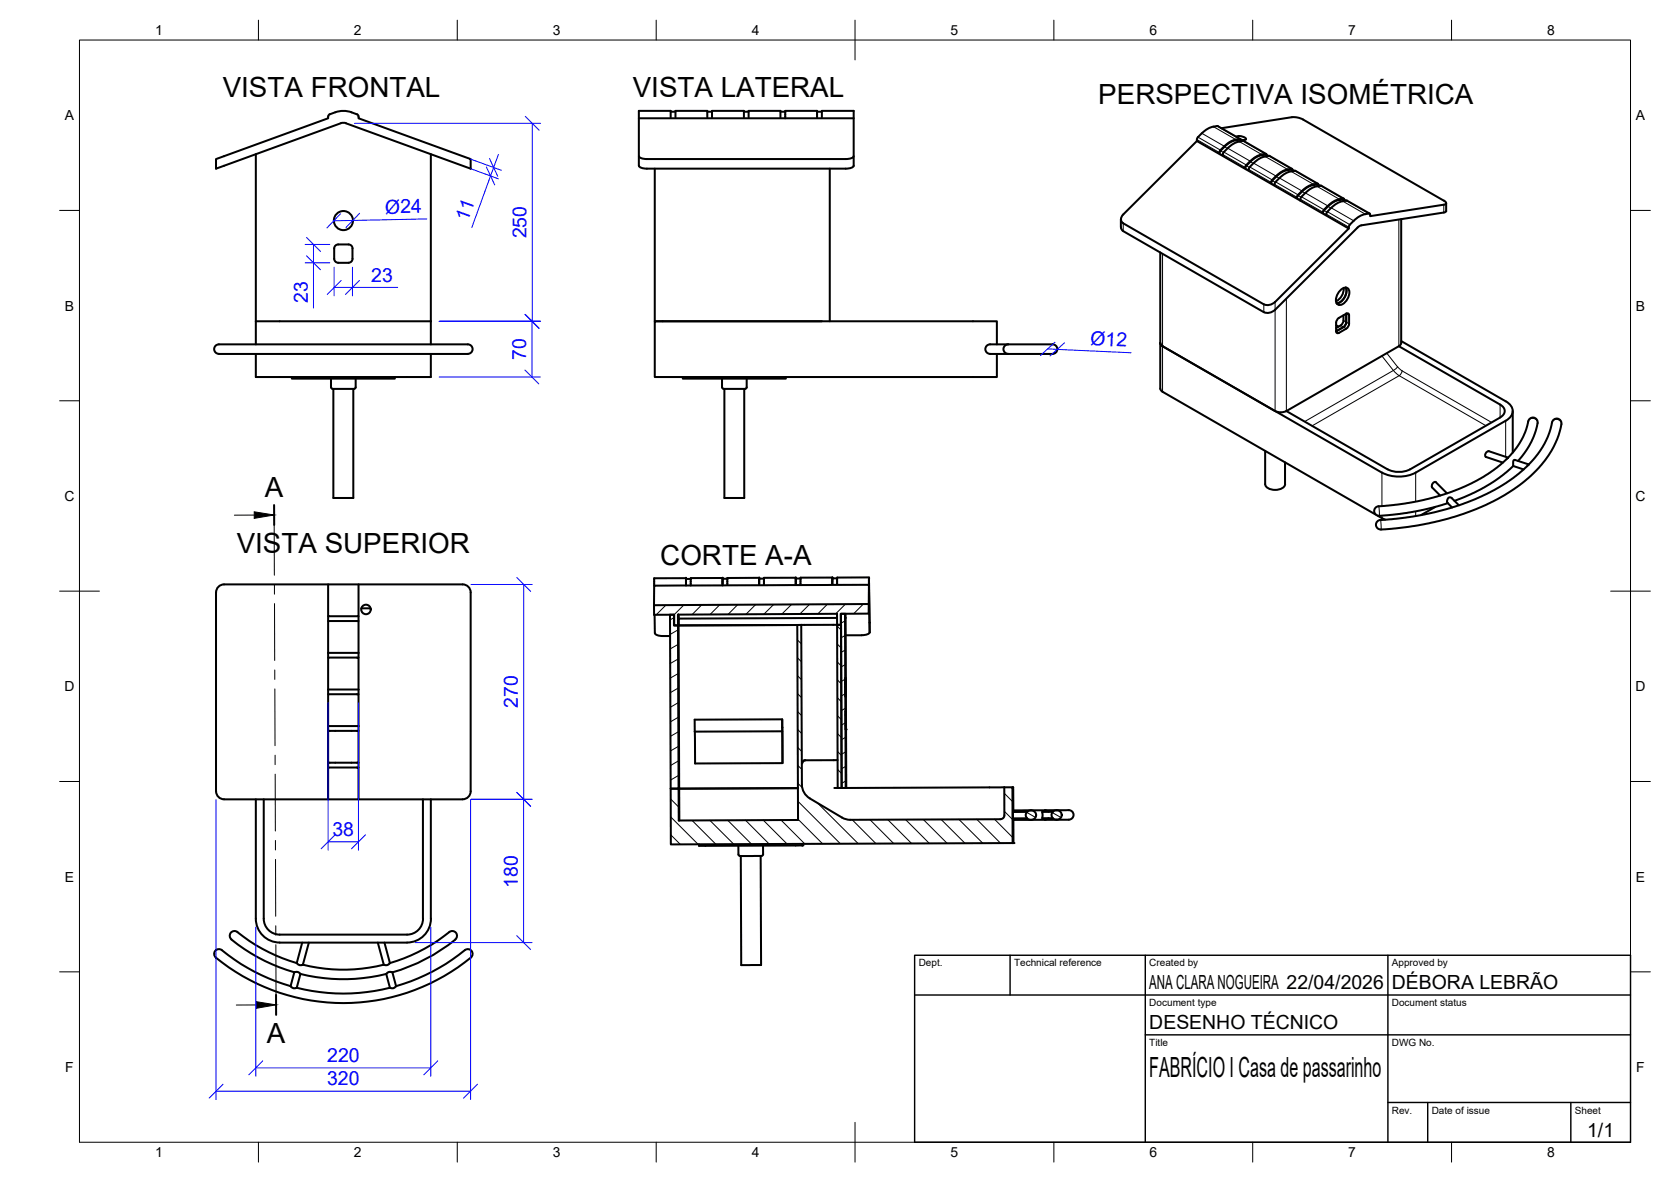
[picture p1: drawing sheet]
<svg xmlns="http://www.w3.org/2000/svg" width="420mm" height="297mm" viewBox="0 0 420 297" stroke-linecap="round" stroke-linejoin="round" font-family="sans-serif">
<!-- layer: Visible -->
<g fill="none" stroke="#000" stroke-width=".51">
<path d="M64.3 38.7v47.8M85.6 31l-31.3 11.4v-2.4l28.2-10.3a.8 .8 0 0 1 .4-1 6.9 6.9 0 0 1 7.2 .3v.7l28.2 10.3v2.4l-31.3-11.4M87 31h-1.3M108.3 38.7v47.8M160.6 29.7h54.1M160.7 39.2a1.74 1.74 0 0 0 2 .8M168.6 29.5v-1.6h-8v13.8M168.6 28.1h1.2M169.8 29.5v-1.6h8v1.6M177.8 28.1h1.2M179 29.5v-1.6h8v1.6M187 28.1h1.2"/>
<path d="M188.2 29.5v-1.6h8v1.6M196.2 28.1h1.2M197.4 29.5v-1.6h8v1.6M205.4 28.1h1.3M206.7 29.5v-1.6h8v13.8a1.77 1.77 0 0 1-2 .7h-50.1M214.7 39.2a1.74 1.74 0 0 1-2 .8h-50.1M300.9 35.4l38.2 22M302.2 33.5l-1.1 1.1-.2 .8-18.5 18.5a1.33 1.33 0 0 0 0 2.2M302.2 33.5a5.5 5.5 0 0 1 4-1.8l5.7 3.3M306.6 38.3v.2M307.7 38.2l-.3 .8M308.7 37.2l-1 1"/>
<path d="M310.7 35.1l1-.2 .3 .3M310.8 35.1a7.1 7.1 0 0 0-4.2 3v.2M310.9 34.4a1.95 1.95 0 0 1 2.4 .6l-.3 .2-1-.1M311.9 35.1l.5 .3M311.9 35.1a6.1 6.1 0 0 0-5 2.8l-.3 .6M312.5 35.4l-1.9 .5-1.9 1.3M312.6 35.4l5.8 3.3M318.1 39.3l1.1-.1 5.7 3.2M318.1 39.3l-1.4 .6-1.5 1.1M318.4 38.9l.5 .3M318.4 38.9a5.3 5.3 0 0 0-4 1.7M318.5 38.9v-.1a4.8 4.8 0 0 0-4.1 1.7l-1 1"/>
<path d="M324.8 29.4l-17.7 2.8M324.9 29.5h1.4l1.4 .5 35.3 20.4M160.7 41.7a1.74 1.74 0 0 0 2 .7M164.6 42.4v38.3h42.1M208.6 42.4v38.3M281.8 55.1v2M281.9 57.1l.1 .6 .4 .4 35.4 20.3a2.56 2.56 0 0 0 2.8-.6M282.4 56.1l35.4 20.4M313.4 41.6l-.3 .7v-.2M313.4 41.4l-.3 .7M314.3 42l-.3 .7M314.4 40.6l-1 1"/>
<path d="M315.2 41l-1 1M320.7 45.7a6.7 6.7 0 0 1 5-2.8l5.7 3.3M320.8 45.7l-.3 .8M324.7 42.6a6.4 6.4 0 0 0-5.1 3.4l.2-.6 1-1.2M324.7 42.6l.7 .3M325 42.7v-.2a4.8 4.8 0 0 0-4.1 1.8M326.4 49.1l-.3 .7v-.2M326.4 48.9l-.3 .7M327 50.1v.1M327.4 48l-1 1M327.4 48.1l-1 1M328.2 48.5l-1 .9-.2 .7"/>
<path d="M331.1 46.8l1.1-.1 5.7 3.2M331.1 46.8l-1.4 .6-1.5 1.1M331.2 46.3l-1.9 .5-1.9 1.3M331.2 46.2l-1.9 .4-1.9 1.4M331.2 46.3l.2 .1M331.2 46.2l.3 .2M331.4 46.4l.5 .3M333.8 53.2l-.3 .8M333.9 51.7l-1 1M336.8 50.1l.9-.2 .3 .3M336.8 50.1l-1.5 .5-1.4 1.1M338.4 50.4l-.5-.3a5.3 5.3 0 0 0-4 1.8l-1 1-.3 .6 .3-.8"/>
<path d="M338.7 50.4l5.7 3.3M338.7 50.4a5.4 5.4 0 0 0-4 1.8l-.9 1M339.4 56.4l-.3 1-18.9 18.8a2.49 2.49 0 0 1-2.4 .3M352.3 55.1v31.1l-.1 .4-.5 .4M363 51.4l-18.5 2.9v-.5a4.8 4.8 0 0 0-4.1 1.7l-1 1M363 53.4l-21.2 3.4-21.2 21.1M363.1 50.4l.3 .3 .2 .5-.5 .2M363.6 51.1v1.9M363.6 53l-.5 .4M84 65a1.01 1.01 0 0 0 1 1M84 65v-2.6a1.01 1.01 0 0 1 1-1h2.6a1.01 1.01 0 0 1 1 1v2.6M85 66h2.6"/>
<path d="M88.6 65a1.01 1.01 0 0 1-1 1M291.7 63.4v34.2l.2 .5 54 31.2M337.1 72.8a1.21 1.21 0 0 1 1.7-.4 1.21 1.21 0 0 1 .4 1.6l-.4 1.2a2.11 2.11 0 0 1-2.4 1.3 2.12 2.12 0 0 1 0-2.7zM337.8 79.3v1.3M337.9 72.4a3.6 3.6 0 0 1-2 3.3M338.4 72.3a3.2 3.2 0 0 1-2.3 3.9M338.5 78.9v2.4l-.7 .9M338.5 78.8l-2.1 1.3-.4 1M338.5 78.8h.5l.2 .5v2.1l-.2 .7-.5 .5-1.8 1-.5 .1-.2-.5M338.5 78.8h.1M55 86.5h62.6a1.2 1.2 0 0 1 1.2 1.2 1.2 1.2 0 0 1-1.2 1.2h-62.6M55 86.5a1.2 1.2 0 0 0-1.2 1.2 1.2 1.2 0 0 0 1.2 1.2"/>
<path d="M64.3 88.9v5.8h44v-5.8M64.3 80.7h44M73.4 94.7v.5h25.9v-.5M83.2 95.2v2.1l.4 .4M83.6 97.7h5.4M83.8 97.7v27.4h5v-27.4M89.4 95.2v2.1l-.4 .4M171.7 94.7v.5h25.9v-.5M181.5 95.2l.1 2.1 .4 .4M181.9 97.7h5.4M182.1 97.7v27.4h5v-27.4M187.7 95.2v2.1l-.3 .4"/>
<path d="M250.7 86.5v-5.8h-86.1v14h86.1v-5.8M253.5 86.5h-4.5a1.2 1.2 0 0 0-1.2 1.2 1.2 1.2 0 0 0 1.2 1.2h4.5M253.5 86.5h10.2a2.02 2.02 0 0 1 2.1 .9 1.4 1.4 0 0 1-1.8 1.5h-10.5M253.5 86.5a1.2 1.2 0 0 0-1.2 1.2 1.2 1.2 0 0 0 1.2 1.2M291.7 86.2l.2 .4 .4 .4M292.3 87l28.3 16.3M336 81.1v2.2l1.8-1.1M336 81.7l.6 .4M337.1 81.8l-1.1 .6M337.8 80.5l-.2 .8-.5 .5M351.7 87l25.5 14.7a1.72 1.72 0 0 1 1.1 1.6 1.72 1.72 0 0 1-1.1 1.6l-22.6 13a6.3 6.3 0 0 1-5.7 0M351.7 87l-28.3 16.3"/>
<path d="M352.3 85.7l26.3 15.1a2.58 2.58 0 0 1 1.8 2.5 2.58 2.58 0 0 1-1.8 2.4l-22.6 13.1a9.5 9.5 0 0 1-8.5 0l-55.2-31.8M318.1 113.3v8.4M320.6 103.3l1.4 .3 1.5-.3M323.1 116.2v5.5M323.4 103.3l25.5 14.6M379.2 115l-2.7 2.4-3.4 2.3-3.1 1.8-5 2.1-3.8 1.2-4.8 1.2-5.1 .8-4.7 .4M379.2 115l-4.8-1.6a.92 .92 0 0 0-.8 1.4l4.3 1.5M379.2 115l1.6-1.8 1.6-2.3 1.1-2.4 .6-2a1.3 1.3 0 0 1 1.6-1.5 1.3 1.3 0 0 1 .8 2l-.8 2.6-1 2.1-1.5 2.3-1.5 1.8M380.4 103.3v10.4M380.5 117.1l2.6 .9M380.5 117.1l-2.8 2.4-3 2.1-4.1 2.3-4.9 2M384.4 116.7l-3.7-1.1-.2 .3v1.2"/>
<path d="M318.1 121.7a2.21 2.21 0 0 0 2.5 1.4 2.21 2.21 0 0 0 2.5-1.4M346.4 129.6l1.1 .6M346.4 130.9l.7-.2 9.1-1 7.3-1.7 6.7-2.3 5.5-2.6 3-1.7 2.4-1.8 2.7-2.3 1.8-1.8 2.7-3.9 .9-1.8 .9-2.9a1.3 1.3 0 0 1 .9-1.6 1.3 1.3 0 0 1 1.6 .9l-.2 1.4a27.4 27.4 0 0 1-12.8 16l-5.8 3.2-4.4 1.8-3.7 1.3-3.9 1-5.1 1.1-8.9 1a1.27 1.27 0 0 1-1.6-.4 1.27 1.27 0 0 1 .2-1.7zM347.5 130.2l.8 .4M360.1 122.5l2 2M360.1 122.5a.92 .92 0 0 1 1-1.3l2.7 2.8M360.9 127.4l-3.6 2M364 126.4l-3.3 1-4.7 1.1-7.8 1a3.1 3.1 0 0 1-2.4-.3 1.2 1.2 0 0 1-.2-1.3 1.2 1.2 0 0 1 1-.7M366.8 127l-1.8-1.9-.6-.1-.4 .3-.1 .9 1.2 1.3M82.5 146.9v8h7.6v-8M82.5 154.9v1.2M90.1 154.9v1.2"/>
<path d="M90.8 152.9h2.4M164.4 152.1l54.1-.3v2.4h-7.1v2.8h-.9v-2.8l-40 .3v2.7h-1v-2.7h-5zM164.6 154.5l.1 4.6M164.7 159.1a1.76 1.76 0 0 0 2 .7M166.7 159.8h1.8M168.5 154.5h1v2.7h1l.1 41h-2zM170.5 157.2h.1M170.5 154.5l.1 2.7v-2.7M170.6 154.5v1M170.6 157.2l.2 41 29.8-.1-30 .1M172.5 145.3h-8v1.9M172.5 145.5h1.2"/>
<path d="M172.5 145.5v.3M172.5 145.5v-.2v1.6v-.8M181.7 145.8v-.5v1.6v-.8M181.7 145.3h-8v1.6M181.7 145.4h1.2M182.9 145.6v1.3M182.9 145.2v.4M190.9 145.2l-8 .1M190.9 145.4v.4M190.9 145.4v-.2v1.6v-.7M192.1 145.4h-1.2M200.1 145.2h-8v1.6"/>
<path d="M200.1 145.4v.3M200.5 157.1l-29.9 .1M200.5 157.1l.2 49-30 .1-.1-8M201.3 145.4h-1.2v-.2v1.6v-.8M201.5 157l.1 40.2 .2 1.2 .5 1 1.3 1.2M201.5 157h.1M201.5 157l-1 .1M209.3 145.1l-8 .1v1.6M209.3 145.5v1.3v-1.1M209.3 145.3h1.2M209.3 145.3v.4M209.3 145.3v-.2v.4"/>
<path d="M210.5 155.3l-39.9 .2v1.7M210.5 157h-9M210.5 145.5v1.3M210.5 157h1l.1 41h-1zM212.6 154.2v1.1M212.6 155.3h.1M212.6 155.3l.2 42.7M212.6 159.6h4.1M218.5 151.8v-4.8l-47.2 .1-6.8 .1-.1 4.9M218.5 145.5v1M218.5 146.5v.5M218.5 145.1h-8v.4"/>
<path d="M218.5 148.1v.1zM218.5 148.2l.2 10.7M218.5 148.2v6M218.5 145.1v.4zM218.5 146.5l.2 12.4M218.7 156.5h.1M218.7 158.9a1.72 1.72 0 0 1-2 .7M82.5 164.1h7.6M82.5 164.1v-8h7.6v8M82.5 173.3h7.6M82.5 173.3v-8h7.6v8M82.5 164.1v1.2"/>
<path d="M82.5 173.3v1.2M90.1 164.1v1.2M90.1 173.3v1.2M212.6 170.3v4.8zM212.6 178.7v3.6zM54.3 198.9v-50a2 2 0 0 1 2-2h60a2 2 0 0 1 2 2v50M54.3 198.9a2 2 0 0 0 2 2M82.5 182.5h7.6M82.5 182.5v-8h7.6v8M82.5 182.5v9.2M82.5 183.7h7.6v8h-7.6M82.5 191.7v1.2"/>
<path d="M90.1 182.5v1.2M90.1 191.7v1.2M118.3 198.9a2 2 0 0 1-2 2M170.6 198.2h.2v8M170.6 198.2h-2l.1 14 85.9-.3M174.7 180.9l22-.1v11l-21.9 .1zM196.7 180.8v3l-22 .1M196.7 183.8l.1 8M202.4 191.1a.79 .79 0 0 0-.7 .8M202.5 191.1a.79 .79 0 0 0-.8 .8M209.8 198h.8M210.6 191l-8.2 .1"/>
<path d="M212.6 182.3v1M212.6 198l-.1-43.8h-1l.1 43.8h1.2M252.5 197.9v7.1l-.3 .6-.7 .3-38.1 .1-1.7-.5-8.1-4.9M252.5 197.9l-39.7 .1M252.5 197.9h2.1v14M254.6 197.9h.2v6.2M56.3 200.9h60M64.3 200.9v30a6 6 0 0 0 6 6h32a6 6 0 0 0 6.1-6M66.3 200.9v30a4 4 0 0 0 4 4h32.1a4 4 0 0 0 4-4l-.1-30M82.5 200.9v-8h7.6v8M108.3 200.9v30M185.7 212.5v2.2a1.02 1.02 0 0 0 1.3 .4h3.5a1.05 1.05 0 0 0 1.4-.4"/>
<path d="M191.3 215.1l.1 27.4h-3h-2l-.1-27.4M191.9 212.5v2.2M201.8 212.1v.4h-1.1l-24.9 .1v-.4M254.8 205.7v6.2h-.2M258.3 204l-3.6 .1v1.5M258.3 205.6l-3.6 .1M262.7 206h-7.9M262.7 203.6l-7.9 .1M262.7 203.6h5.1a1.71 1.71 0 0 1 2.1 1.2 1.73 1.73 0 0 1-2.1 1.2h-5.1M262.7 203.6l.9 .4M263.6 205.6l-.8 .4M264.7 204h-2.7v1.6h2.7"/>
<path d="M76 236.9l-1.4 5.1M77.7 236.9l-1.5 5.5M95 236.9l1.5 5.5M96.7 236.9l1.3 5.1M114.5 236.1a1.2 1.2 0 0 0 .1-1.7 1.2 1.2 0 0 0-1.6-.2 42.6 42.6 0 0 1-15 7.8M114.5 236.1a44.6 44.6 0 0 1-15.8 8.3M54.3 240.7a50.5 50.5 0 0 0 64.3-.4 1.2 1.2 0 0 0-.2-1.5 1.2 1.2 0 0 0-1.5 0 48.4 48.4 0 0 1-17.3 9M54.3 240.6a1.2 1.2 0 0 1-.2-1.6 1.2 1.2 0 0 1 1.7-.2 48.1 48.1 0 0 0 17.3 9M73.1 247.8l.7 .6 .8-.2M74 244.3l.7-.1 .8 .6M74 244.3l-.9 3.5M74.6 242l.6 .5 1-.1"/>
<path d="M74.6 242a43.9 43.9 0 0 1-15.2-8 1.2 1.2 0 0 0-1.5 .6 1.2 1.2 0 0 0 .3 1.5 43.8 43.8 0 0 0 15.8 8.2M74.6 248.2a47.7 47.7 0 0 0 23.4 0M75.5 244.8a44.6 44.6 0 0 0 21.6 0M75.5 244.8l-.9 3.4M76.2 242.4a41.7 41.7 0 0 0 20.3 0M97.1 244.8l.8-.6 .8 .1 .9 3.5M97.1 244.8l.9 3.4M98 242l-.6 .5-.9-.1M99.6 247.8l-.8 .6-.8-.2"/>
<circle cx="86.3" cy="55.4" r="2.4"/>
<circle cx="92" cy="153.2" r="1.2"/>
<circle cx="259.3" cy="204.8" r="1.24"/>
<circle cx="265.7" cy="204.8" r="1.24"/>
</g>
<!-- layer: Visible Narrow -->
<g fill="none" stroke="#000" stroke-width=".25">
<path d="M300.9 35.1l5.7 3.2M301.2 34.5l5.7 3.2M302.2 33.5l5.6 3.3M305.1 31.8l5.6 3.3M306 31.7l5.7 3.2M306.6 38.5l.8 .5M306.9 37.9l.7 .4M307.4 38.8l5.7 3.3M307.7 38.2l5.7 3.3M307.9 36.9l.7 .4M308.7 37.2l5.6 3.3M310.7 35.3l.6 .3"/>
<path d="M311.6 35.6l5.6 3.2M311.7 35.1l.6 .4M312.5 35.4l5.7 3.3M317.2 39l.6 .4M318.1 39.3l5.7 3.3M318.2 38.8l.6 .4M319.1 39.2l5.6 3.2M282.4 56.1v2M313.1 42.3l.9 .4M313.4 41.6l.7 .5M314 42.6l5.6 3.2M314.2 42l5.7 3.2"/>
<path d="M314.4 40.6l.7 .4M315.2 41l5.6 3.2M319.6 46l.9 .5M319.9 45.4l.7 .4M320.5 46.3l5.6 3.3M320.7 45.7l5.7 3.3M320.9 44.4l.7 .4M321.7 44.7l5.7 3.3M323.7 42.8l.6 .3M324.6 43.1l5.7 3.2M324.7 42.6l.6 .4M325.6 42.9l5.6 3.3"/>
<path d="M326.1 49.7l.9 .5M326.4 49.1l.8 .5M327 50.1l5.6 3.2M327.2 49.5l5.7 3.2M327.4 48.1l.7 .4M328.2 48.5l5.7 3.2M330.2 46.5l.6 .4M331.1 46.8l5.7 3.3M331.2 46.3l.6 .4M332.1 46.7l5.6 3.2M332.6 53.5l.9 .5M332.9 52.9l.8 .4"/>
<path d="M333.5 53.8l5.6 3.3M333.8 53.2l5.6 3.3M333.9 51.9l.7 .4M334.7 52.2l5.7 3.3M336.7 50.3l.7 .3M337.6 50.6l5.7 3.2M337.7 50.1l.6 .3M338.6 50.4l5.6 3.3M351.7 55.2v31.8M363 51.4v2M292.3 63.8v34.7M317.8 76.5v2"/>
<path d="M320.6 75.9v27.4M323.4 75v28.3M338.5 78.8v.1M338.5 78.9l.7 .4M336 83.3l.7 .4M337.1 81.8l1.4 .8M337.8 80.6l1.4 .8M347.5 89.5l2.9 3.6-22.4 12.8M348.7 88.8l2.7 3.4M351.8 94.4l21.8 12.6M351.8 94.4l-21.9 12.6M352.5 93.2l22.6 13"/>
<path d="M352.5 93.2l-1.1-1-1 .9 1.4 1.3M352.5 93.2l-.2 .7-.5 .5M347.5 118.8v8.4M356 118.8v7.3M377.2 101.7v3.2M378.6 105.7v9.1M384.3 105.9a1.22 1.22 0 0 1 1.3-.7 1.22 1.22 0 0 1 1 1.1M390.2 106.2a1.22 1.22 0 0 1 1.4-.8 1.22 1.22 0 0 1 1 1.2M346.6 127.2l.2 2.4M347.1 130.7l.1 2.4M347.5 129.6v.6M356 128.5v1.2"/>
</g>
<!-- layer: Visible -->
<g fill="#000">
<circle cx="212.6" cy="183.3" r=".25"/>
<circle cx="201.8" cy="212.5" r=".25"/>
<circle cx="254.8" cy="211.9" r=".25"/>
</g>
<!-- layer: BORDER -->
<g fill="none" stroke="#000" stroke-width=".25">
<path d="M20 10.1h390v276.9h-390zM65 5.1v5M115 5.1v5M165 5.1v5M215 5.1v10M265 5.1v5M315 5.1v5M365 5.1v5M15 52.9h5M410 52.9h5M15 100.7h5M410 100.7h5"/>
<path d="M15 148.6h10M405 148.6h10M15 196.4h5M410 196.4h5M15 244.2h5M410 244.2h5M65 287v5M115 287v5M165 287v5M215 282.1v9.9M265 287v5M315 287v5"/>
<path d="M365 287v5"/>
</g>
<!-- layer: TITLEBLOCK -->
<path d="M230 240.1h180v46.9h-180zM230 250h180M254 240.1v9.9M288 240.1v46.9M349 240.1v46.9M288 260.1h122M349 277.1h61M359 277.1v9.9M395 277.1v9.9" fill="none" stroke="#000" stroke-width=".36"/>
<!-- layer: Hatching -->
<g fill="none" stroke="#000" stroke-width=".25">
<path d="M167.4 152.1l-2.4 2.4M169.5 155.2l-1 .6M170.5 158.3l-2 1.2M171.9 152.1l-2.4 2.4M176.4 152l-2.4 2.5M181 152l-2.5 2.4M185.5 152l-2.5 2.4M190 152l-2.4 2.4M194.5 151.9l-2.4 2.5M199 151.9l-2.4 2.4M201.2 157.1l.3 .2M203.5 151.9l-2.4 2.4"/>
<path d="M208 151.9l-2.4 2.4M210.5 157.3l1 1M212.4 156l-.9 .6M212.5 159.7l-1 .6M212.6 151.8l-2.5 2.5M217.1 151.8l-2.4 2.4M170.5 162l-2 1.1M170.5 165.6l-2 1.2M170.5 172.9l-2 1.2M170.5 169.3l-2 1.1M170.5 176.6l-1.9 1.1M200.5 160.8l1 1"/>
<path d="M200.5 165.3l1 1M200.5 169.8l1 1M200.5 174.3l1 1M200.6 178.8l.9 1M210.5 161.8l1 1M210.5 166.3l1 1M210.5 170.8l1 1M210.5 179.8l1.1 1.1M210.5 175.3l1 1M212.5 163.4l-1 .5M212.5 170.7l-1 .6M212.5 167l-1 .6"/>
<path d="M212.5 174.3l-1 .6M212.6 178l-1.1 .6M170.5 198.2l.1 .1M170.6 183.9l-2 1.1M170.6 180.2l-2 1.2M170.6 187.6l-2 1.1M170.6 191.2l-2 1.2M170.6 194.9l-2 1.1M200.6 183.3l1 1M200.6 192.3l1 1M200.6 187.8l1 1M200.6 196.9l1.1 1"/>
<path d="M210.6 184.3l1 1.1M210.6 188.9l1 1M210.6 193.4l1 1M210.6 197.9l.2 .1M212.6 181.7l-1 .5M212.6 185.3l-1 .6M212.6 192.6l-1 .6M212.6 189l-1 .6M212.6 196.3l-1 .6M252.5 199.4l2.1 2M168.6 200.8l2 2M168.7 205.3l6.8 6.9"/>
<path d="M168.7 209.8l2.3 2.4M174 206.2l6 5.9M178.5 206.1l6 6M183 206.1l5.9 6M187.4 206.1l6 6M191.9 206.1l6 6M196.4 206.1l6 6M200.6 201.4l10.7 10.6M200.7 205.9l6.1 6.1M205.5 201.8l10.3 10.2M214.3 206l5.9 6M218.7 206l6 6"/>
<path d="M223.2 206l6 5.9M227.7 206l6 5.9M232.2 205.9l5.9 6M236.6 205.9l6 6M241.1 205.9l6 6M245.6 205.9l5.9 6M250 205.9l4.6 4.5M252.5 203.9l2.1 2M258.1 204.1l2.2 1.3M264.6 204.2l2.1 1.2"/>
</g>
<!-- layer: Section Lines -->
<path d="M68.9 126.9v5M69.4 250v5" fill="none" stroke="#000" stroke-width=".51"/>
<g fill="none" stroke="#000" stroke-width=".25">
<path d="M63.9 129.4l-5 .1M68.9 131.9l.1 12.7M69 146.9v2.4M69 151.7l.1 14.3M69.1 168.4v2.3M69.1 173.1l.1 14.3M69.2 189.8v2.4M69.2 194.5v14.3M69.3 211.2v2.4M69.3 216v14.3M69.3 232.6v2.4M69.4 237.4v12.6"/>
<path d="M64.4 252.5l-5 .1"/>
</g>
<path d="M63.9 128.6l5 .8-5 .9zM64.4 251.7l5 .8-5 .9z" fill="#000" stroke="#000" stroke-width=".25"/>
<!-- layer: FD_Dimensions -->
<g fill="none" stroke="#00f" stroke-width=".25">
<path d="M89.1 31h46.8M118.3 40l7.8 2.8M123.1 39.8l2.1 4.5M125.3 38.8l-6.7 18.4M132.1 29.2l3.5 3.5M133.8 31v49.7M77.1 59.7l3.5 3.5M85.6 53.7l-3.4 3.6M90.4 53.6l-3.4 3.6M107.3 55l-23.4 .5M118.3 42.4l7 2.5M122.3 42l2.1 4.5"/>
<path d="M76.7 61.4h6.2M76.7 66h6.2M77.1 64.3l3.5 3.5M78.8 61.4v16M84 72.2h16M84 67.1v7.2M85.8 70.5l-3.5 3.5M88.6 67.1v7.2M90.4 70.5l-3.5 3.5M132 79l3.5 3.5M132.1 79l3.5 3.5M110.4 80.7h25.5"/>
<path d="M110.4 94.7h25.4M132 93l3.5 3.5M133.8 80.7v14M263.4 87.7l21 1M265.3 86l-3.7 3.4M267.7 86.1l-3.7 3.4M118.4 146.9h15.4M129.9 145.1l3.5 3.5M131.7 146.9v54M82.5 176.6v37M90.1 176.6v37M129.9 199.1l3.5 3.5"/>
<path d="M54.3 201v75.3M82.5 211.5h7.6M84.3 209.8l-3.5 3.5M91.9 209.8l-3.5 3.5M118.3 201v75.3M118.4 200.9h15.4M131.7 200.9v36M64.3 233v37.5M104.4 236.9h29.4M108.3 233v37.5M129.9 235.1l3.5 3.5M54.3 274.2h64"/>
<path d="M56.1 272.5l-3.5 3.5M64.3 268.4h44M66.1 266.6l-3.5 3.5M110.1 266.6l-3.5 3.5M120.1 272.5l-3.5 3.5"/>
</g>
<g font-size="7">
<text x="56" y="24.3">VISTA FRONTAL</text>
<text x="159.1" y="24.4">VISTA LATERAL</text>
<text x="276.2" y="26.1">PERSPECTIVA ISOMÉTRICA</text>
<text x="66.6" y="124.9">A</text>
<text x="59.5" y="138.9">VISTA SUPERIOR</text>
<text x="166" y="142">CORTE A-A</text>
<text x="67.1" y="262">A</text>
<text x="289" y="270.6">FABRÍCIO I Casa de passarinho</text>
</g>
<g font-size="4.9" fill="#00f">
<text x="96.9" y="53.7" transform="rotate(-1 96.9 53.7)">Ø24</text>
<text x="117.6" y="55.9" transform="rotate(-70 117.6 55.9)">11</text>
<text x="132.4" y="59.9" transform="rotate(-90 132.4 59.9)">250</text>
<text x="93.4" y="70.8">23</text>
<text x="77.4" y="76.2" transform="rotate(-90 77.4 76.2)">23</text>
<text x="274.1" y="86.6" transform="rotate(3 274.1 86.6)">Ø12</text>
<text x="132.3" y="90.5" transform="rotate(-90 132.3 90.5)">70</text>
<text x="130.2" y="177.9" transform="rotate(-90 130.2 177.9)">270</text>
<text x="83.6" y="210.1">38</text>
<text x="130.2" y="223.1" transform="rotate(-90 130.2 223.1)">180</text>
<text x="82.3" y="266.9">220</text>
<text x="82.3" y="272.8">320</text>
</g>
<g font-size="4.9">
<text x="289" y="248.5">ANA CLARA NOGUEIRA 22/04/2026</text>
<text x="350" y="248.5">DÉBORA LEBRÃO</text>
<text x="289" y="258.6">DESENHO TÉCNICO</text>
<text x="399.1" y="285.7">1/1</text>
</g>
<g font-size="3.5">
<text x="39" y="8.8">1</text>
<text x="89" y="8.8">2</text>
<text x="139" y="8.8">3</text>
<text x="189" y="8.8">4</text>
<text x="239" y="8.8">5</text>
<text x="289" y="8.8">6</text>
<text x="339" y="8.8">7</text>
<text x="389" y="8.8">8</text>
<text x="16.3" y="30.2">A</text>
<text x="411.3" y="30.2">A</text>
<text x="16.3" y="78">B</text>
<text x="411.3" y="78">B</text>
<text x="16.2" y="125.9">C</text>
<text x="411.2" y="125.9">C</text>
<text x="16.2" y="173.7">D</text>
<text x="411.2" y="173.7">D</text>
<text x="16.3" y="221.6">E</text>
<text x="411.3" y="221.6">E</text>
<text x="16.4" y="269.4">F</text>
<text x="411.4" y="269.4">F</text>
<text x="39" y="290.8">1</text>
<text x="89" y="290.8">2</text>
<text x="139" y="290.8">3</text>
<text x="189" y="290.8">4</text>
<text x="239" y="290.8">5</text>
<text x="289" y="290.8">6</text>
<text x="339" y="290.8">7</text>
<text x="389" y="290.8">8</text>
</g>
<g font-size="2.5">
<text x="231" y="242.9">Dept.</text>
<text x="255" y="242.9">Technical reference</text>
<text x="289" y="242.9">Created by</text>
<text x="350" y="242.9">Approved by</text>
<text x="289" y="252.8">Document type</text>
<text x="350" y="252.8">Document status</text>
<text x="289" y="262.9">Title</text>
<text x="350" y="262.9">DWG No.</text>
<text x="350" y="279.9">Rev.</text>
<text x="360" y="279.9">Date of issue</text>
<text x="396" y="279.9">Sheet</text>
</g>
</svg>
